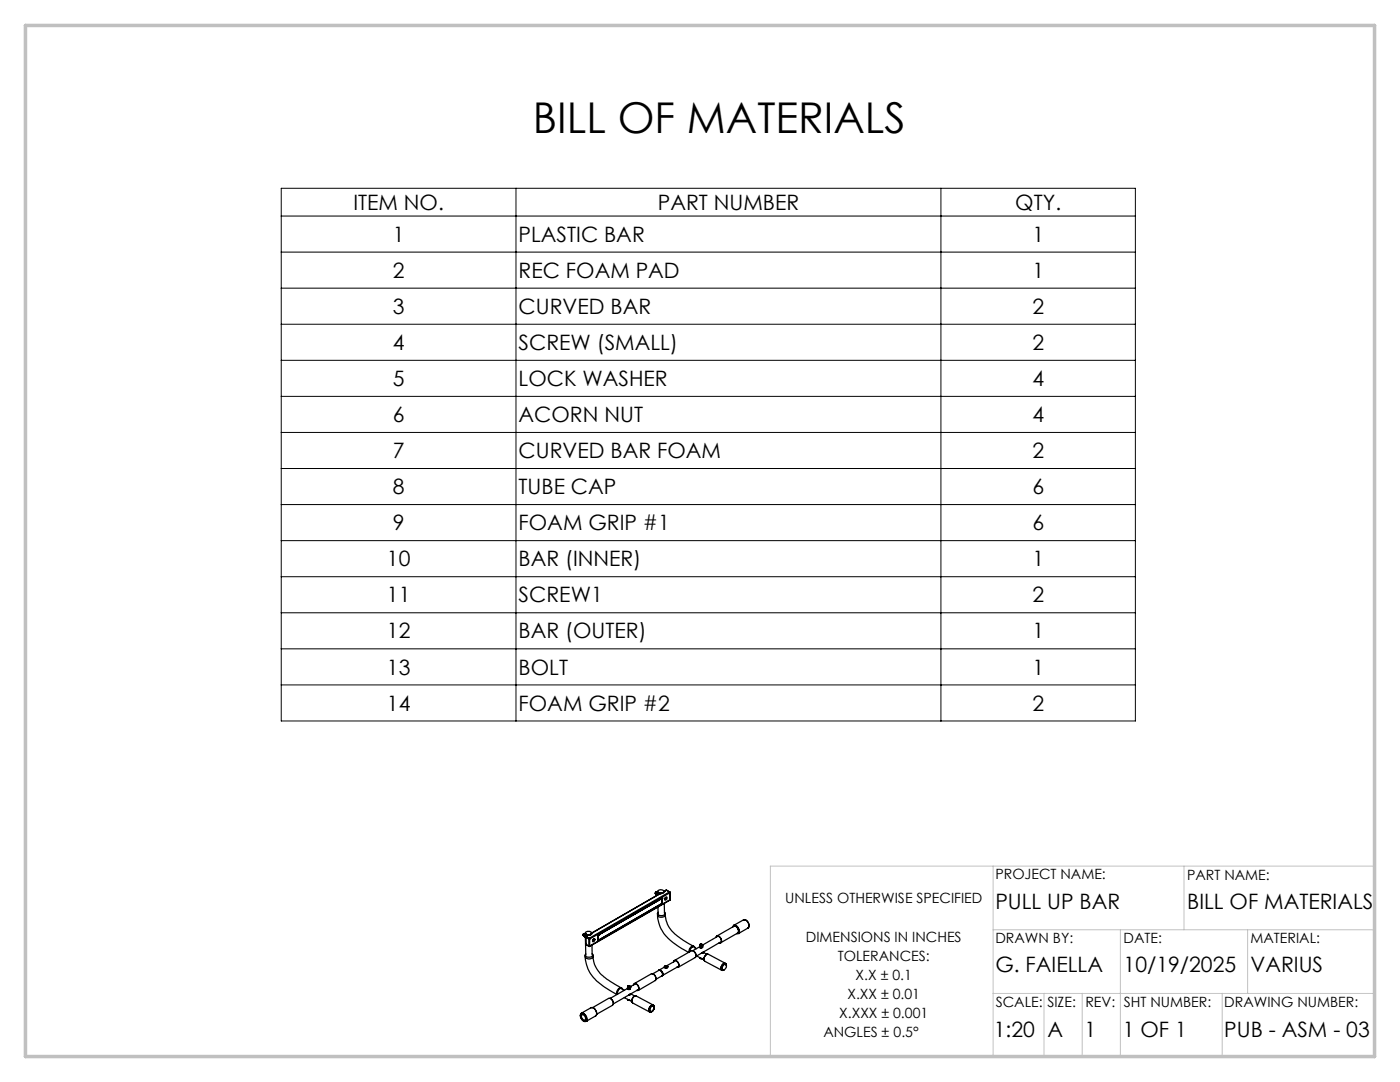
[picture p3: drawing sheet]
<svg xmlns="http://www.w3.org/2000/svg" width="279mm" height="216mm" viewBox="0 0 279 216" stroke-linecap="round" stroke-linejoin="round" font-family="sans-serif">
<g fill="none" stroke="#000" stroke-width=".25">
<path d="M130.8 178.3l.1 .1M130.9 178.4l.2 .2M130.9 178.4h.1M131 178.3l-.1 .1M131 178.3l.1 .1M131 178h.1M131 178l-.2 .1v.2M131 178.2v.1M131 178.2l-.1 .2M131 178.2h.1M131.1 178.4v.2M131.1 178.6h.1"/>
<path d="M131.1 178l-.1 .2M131.1 178h.1M131.1 178l.1 .1M131.2 178.2l-.1 .2M131.2 178.4v.2v-.3v.3M131.2 177.9l.2 .3 .4 .1M131.3 177.7a.72 .72 0 0 1 1.2 .2 .67 .67 0 0 1-.7 .3 .67 .67 0 0 1-.5-.4zM131.7 178.3h.1M131.8 178.3h.1M131.8 178.3l-13.7 7.9M132 178.3h-.2M132.1 179.2v.1"/>
<path d="M132.1 179.2h.1M132.1 179.2l-12.7 7.4M132.1 179.2v1.1M132.5 177.9a.72 .72 0 0 1-1.3 0v.7M132.5 177.8v.1M132.5 177.9h.1M132.6 177.9l-.2 .3-.6 .1M132.6 177.9h-.1M132.8 179.2v.2zM132.8 179.1h.1a.19 .19 0 0 1 .2 0 .19 .19 0 0 1 0 .3 .26 .26 0 0 1-.2 .2 .26 .26 0 0 1-.3-.2 .26 .26 0 0 1 .2-.3zM132.9 177.6h.1M132.9 179l-.2 .5"/>
<path d="M132.9 177.6l-.4 .3M133 177.6h.1M133 177.6l-.4 .3M133 177.6l.6 .4M133 177.6l.7 .4M133.6 178l.1 .2M133.6 178h.1M133.6 178l-16 9.2M133.7 178v.1M133.7 179.6h.1M133.7 179.6l-16 9.2M133.7 178.2l-16 9.2"/>
<path d="M133.7 178.2v1.4M133.7 179.5v.1M133.7 178.1v.1M133.7 178.1v1.4M116.4 186.6l.1 .1M116.4 186.6h.1M116.5 186.7l.2 .2M116.6 186.6l-.1 .1M116.6 186.6l.1 .1M116.6 186.3h.1M116.6 186.3l-.2 .3M116.6 186.5v.1"/>
<path d="M116.6 186.5l-.1 .2M116.6 186.4l-.1 .3M116.6 186.3l-.2 .1v.2M116.6 186.4v.1M116.7 186.7v.2M116.7 186.9h.1M116.7 186.8l.1-.2-.1 .3 .1 .1v-.2M116.7 186.4h-.1M116.7 186.4h.1M116.8 186.3l-.1 .1M116.8 190.6v.3M116.8 190.9a7.8 7.8 0 0 0 4.3 6.4l2 1.1a.98 .98 0 0 1 .9-1.3"/>
<path d="M116.8 186.5l-.1 .2M116.8 186.3l-.2 .1M116.8 186.3l.1 4.3M116.8 186.3v.1M116.8 186.2a.7 .7 0 0 0 .7 .4 .7 .7 0 0 0 .6-.4 .73 .73 0 0 1-1.3 0M116.9 188.4v.1M116.9 187h.1M116.9 188.4h.1M116.9 187v1.4M116.9 186a.68 .68 0 0 1 1.1 .3 .68 .68 0 0 1-1.2-.2zM116.9 187l.6 .4M116.9 188.4l.6 .4"/>
<path d="M116.9 186.8v.2M116.9 186.8l.1 .1M116.9 188.5l.6 .3M117 186.9l-.1 .1M117 186.9l.6 .3M117.3 186.6h.1M117.3 186.6l-.4 .2M117.4 186.6h-.1M117.4 186.6h.1M117.4 186.6l-.4 .3M117.5 187.4h.2M117.5 188.8h.2"/>
<path d="M117.5 188.8h.1M117.5 187.4v1.4M117.6 187.2l-.1 .2M117.6 187.2l.1 .2M117.7 188.8h.1M117.7 187.4v1.4M117.9 186.4l-.5 .2M118.1 186.2h.1M118.1 188.6l.1 2M118.2 190.3l.1 .1a.71 .71 0 0 1-1.1 .6l-.4-.3 .1-.3M118.2 186.2l-.3 .3-.5 .1M118.2 186.2h-.1"/>
<path d="M118.3 190.5l.1 .4M118.4 190.9a5.9 5.9 0 0 0 3.2 4.8l2.4 1.4M118.4 190.9a.9 .9 0 0 1-1.6 0M118.5 187.4a.25 .25 0 0 1 .3 .2 .25 .25 0 0 1-.3 .3 .21 .21 0 0 1-.3-.1 .21 .21 0 0 1 .2-.3zM118.5 187.3l.1 .1M118.6 187.4l-.3 .4M119.4 187.6h.1M119.4 186.6v1M119.4 186.6h.1M121.7 199.2l.6 .6 .1 .6M121.7 199.2a.94 .94 0 0 1 .5 1.4l-3.1 1.8M121.7 199.2h-.2l-3.2 1.8"/>
<path d="M124 197.1l.1 .1M124.1 197.3l.5 .3M124.3 197.5a.52 .52 0 0 0-.6-.3 .52 .52 0 0 0-.4 .6v.6M124.6 199.1l1.5 .7M125.2 197h.1M125.2 197.2l.1 .1M125.2 197.2a.29 .29 0 0 0 .3 .2 .29 .29 0 0 0 .3-.1M125.2 197v.2M125.3 197l.1 .1M125.3 197h.1M125.3 197v.1M125.3 197.3l.3 .1"/>
<path d="M125.3 197.1h.1M125.3 196.9l-.1 .1M125.3 197.1v.2M125.3 196.7h.4M125.3 196.7h.1M125.3 199.5h.1M125.3 199.5l.1 .1M125.4 199.5l.2 .1M125.4 199.6h.2M125.4 196.8h.2M125.4 199.5v.1M125.4 197.1h.1"/>
<path d="M125.4 197.1l.2 .1M125.5 196.7h.1M125.6 198.5h.1M125.6 199.6h.1M125.6 197.2v.2M125.7 196.7h.1M125.7 198.4h.2l-.3 .1zM125.7 198.4h.1M125.7 196.7v.4h-.3l-.1-.1M125.7 196.7l-.1 .2-.3-.1v.2M125.7 197.1h.1M125.7 197.1h-.3"/>
<path d="M125.7 197.1l-.1 .1M125.8 197h.1M125.8 197l-.1 .1M125.8 197v.1M125.8 198.4h-.1M125.8 197.1h-.1M125.8 197.2l-.2 .2M125.8 197.1v.2a.29 .29 0 0 1-.3 .2 .29 .29 0 0 1-.3-.3l-3.4 2M125.9 198.3l.8 .5M126.1 199.7v.2M126.1 199.7l.2 .4 3.3 1.8M126.5 196.4a.63 .63 0 0 1 .7 0 .63 .63 0 0 1 .3 .6v.4l-.4 .2"/>
<path d="M126.5 196.5a.54 .54 0 0 1 .6-.1 .54 .54 0 0 1 .3 .6l.1 .4-.4 .2M126.5 196.5h-.1M126.6 196.4l-.8 .6M126.8 198.7l-.5 .3-.2 .7M126.8 198.7l3.6 1.9M126.8 198.7l-.6 .5-.1 .5M127.1 197.6h.1M127.3 197.5l-4.9 2.8M130.2 194.3a1.08 1.08 0 0 1 .7 1.2M130.2 194.3a.98 .98 0 0 1 .6 1.4l-3.4 1.9M130.2 194.3l-3.6 2M131.2 182.3v.3"/>
<path d="M131.2 182.6a7.9 7.9 0 0 0 4.4 6.4l1.8 1M131.3 181v1.3M131.4 193.6a.73 .73 0 0 1 .7 1.1M131.4 193.6l-1.1 .7M131.6 193.6h-.1M131.6 193.6a.73 .73 0 0 1 .6 1.1M131.6 193.6h-.2M131.6 193.6h.1M131.6 193.6l.6 .4v.6M132.1 194.7l-1.2 .7M132.1 180.3h.1M132.1 180.3l-12.7 7.3"/>
<path d="M132.2 194.7h.1M132.2 194.6l-.1 .1M132.2 194.6h.1M132.6 180.2v2M132.6 192.9a.3 .3 0 0 1 .4-.2 .3 .3 0 0 1 .2 .3l-.4 .1zM132.6 192.9h.1M132.6 192.9l.2 .3 .4-.2M132.6 182h.1a.62 .62 0 0 1-.3 .7 .62 .62 0 0 1-.7 0l-.2-.1a.35 .35 0 0 1-.3-.2 .35 .35 0 0 1 .1-.4M132.6 192.9l.2 .2 .4-.1M132.6 193l-1 .6M132.8 192.9h.1M132.8 182.6a5.9 5.9 0 0 0 3.3 4.8l2.3 1.4"/>
<path d="M132.8 192.8v.1M132.8 192.8h.1M132.8 182.6a.94 .94 0 0 1-1.6 0M132.8 182.2v.4M132.8 192.8h.2M132.8 192.8l.2 .1M132.9 192.9h.1M133 192.7l-.2 .1M133 192.7v.1M133 192.8h.1M133 192.7v.2M133.1 192.8h.1"/>
<path d="M133.1 192.8l-.1 .1M133.1 192.8l-.2 .1M133.2 192.9v.1M134.7 191.8l-1.7 .9M135.1 193a.52 .52 0 0 0 .4-.4 .52 .52 0 0 0-.2-.6l-.5-.3-.4 .1a.6 .6 0 0 1 .7-.1 .6 .6 0 0 1 .4 .6v.6l-.4 .1M135.3 192.9l-3.1 1.8M138.2 189.7a.98 .98 0 0 1 .5 1.4l-3.3 1.9M138.2 189.7l-3.6 2M138.4 188.8a.99 .99 0 0 0-.9 1.2M138.4 188.8l.2 .1M138.5 189.1l.5 .2M138.7 189.2v-.1a.55 .55 0 0 0-.6-.2 .55 .55 0 0 0-.3 .5l-.1 .5"/>
<path d="M139 190.7l1.5 .8M139.6 188.8l.2 .3M139.6 188.8h.1M139.6 188.9l-1.3 .8M139.7 189.1h.1M139.7 188.7v.1M139.7 188.7h.1M139.7 188.7l-.1 .1M139.7 189h.1M139.7 188.7l.1 .1 .3-.1M139.7 188.6v.1M139.7 188.5v.2"/>
<path d="M139.7 191.2h.1M139.7 191.2l.1 .1M139.7 188.5l.2 .1 .2-.1M139.7 188.8h.3M139.7 188.8h.1M139.7 188.8l.1 .1M139.7 188.4v.1M139.7 188.4h.1M139.8 188.4l.3 .1M139.8 191.2l.1 .1M139.8 191.3h.1M139.8 191.2v.1"/>
<path d="M139.8 188.9v.2M139.9 188.5h.1M139.9 191.3h.1M140 188.8h.1M140 188.8l-.2 .1M140 190.2h.1M140 191.3h.1M140.1 190.2h.1M140.1 188.5v.2M140.1 190.1v.1M140.1 189l-.3 .1M140.1 188.6l.1 .1"/>
<path d="M140.1 188.8v.2M140.2 188.7h.1M140.2 188.7l-.2 .1M140.2 188.7l-.1 .1M140.2 190.1h.1M140.2 188.9l-.1 .1M140.2 188.9a.28 .28 0 0 1-.2 .2 .28 .28 0 0 1-.3-.1M140.2 188.7v.2M140.2 190v.1M140.2 188.9a.3 .3 0 0 1-.2 .3 .3 .3 0 0 1-.3-.2M140.2 190l.1 .1M140.3 190.1l-.2 .1"/>
<path d="M140.3 190.1h.1M140.3 190l.8 .4M140.5 191.3v.3M140.5 191.6l.2 .2 3.3 1.8M141.1 190.4l-.4 .4-.2 .5M141.1 190.4l3.7 1.8M141.1 190.4l-.4 .3-.2 .6M142.9 187l.1-.1a.73 .73 0 0 1 1 .8l-.2 .4h-.3a.48 .48 0 0 0 .5-.3 .48 .48 0 0 0-.1-.5l-.3-.4-.3-.2-.2 .1-.2 .2M143.1 186.9l-3 1.7M143.8 188l-4.9 2.9a1.1 1.1 0 0 0-.7-1.2M144.1 193.2l.2 .3M144.1 193.5h.1"/>
<path d="M144.3 192.7a.39 .39 0 0 1 .6-.3 .39 .39 0 0 1 0 .7 .41 .41 0 0 1-.6 .5 .41 .41 0 0 1-.1-.7zM144.5 193.5l-.2 .1M144.7 192.4h.1M144.8 192.4l-.5 .3-.2 .5M144.9 192.5a.64 .64 0 0 0-.8 .3 .64 .64 0 0 0 .1 .7h.1M145 192.7a.43 .43 0 0 0-.4-.5 .43 .43 0 0 0-.5 .3l-.1 .1a.54 .54 0 0 0-.2 .6 .54 .54 0 0 0 .5 .4M145 192.7v-.1a.43 .43 0 0 0-.5-.4 .43 .43 0 0 0-.4 .4 .49 .49 0 0 0-.2 .6 .49 .49 0 0 0 .6 .3M146.5 184.6l-.2 .3v-.1a.9 .9 0 0 1 1.2 1.1l-.1 .3-.3 .1M146.5 184.6a1.09 1.09 0 0 1 .9 1.7M146.7 184.8a1.08 1.08 0 0 1 .7 1.2M146.7 184.8a.98 .98 0 0 1 .5 1.4l-3.3 1.9M146.7 184.8l-3.6 2"/>
<path d="M147 186.3h.4M147.4 186.3h.1M148.4 183.6a1.02 1.02 0 0 1 .9 .5 1.02 1.02 0 0 1 0 1.1M148.4 183.6h.1M148.4 183.6a1.07 1.07 0 0 1 .9 1.6M148.4 183.6l-1.9 1M149.3 185.2l-1.9 1.1M116 202.3a.96 .96 0 0 1 .9 .4 .96 .96 0 0 1 0 1.1 1.03 1.03 0 0 1-.9-1.5zM116 202.2a1.03 1.03 0 0 0 0 1.1 1.03 1.03 0 0 0 1 .5M116 202.2h.1M116 202.2a1.1 1.1 0 0 1 1 1.6M116.2 202.5a.69 .69 0 0 1 .5 1.1 .71 .71 0 0 1-.5-1.1z"/>
<path d="M117 203.8h.1M117.9 201.1a1.06 1.06 0 0 1 1 1.6M117.9 201.1l-1.9 1.1M118 201.1a1.04 1.04 0 0 1 .9 1.6M118.9 202.7l-1.9 1.1M129.6 201.5l.2 .3M129.8 201.8h.1M129.9 200.7a.44 .44 0 0 1 .7 0 .44 .44 0 0 1-.1 .7l-.1 .2a.45 .45 0 0 1-.7 .3 .45 .45 0 0 1-.1-.7zM129.9 200.9l.3-.2a.58 .58 0 0 1 .4 .6 .58 .58 0 0 1-.5 .5h-.3l-.2-.3zM130.4 200.7h.1M130.4 200.7l-.5 .2-.3 .6M130.4 200.8a.63 .63 0 0 0-.7 .3 .63 .63 0 0 0 .2 .8"/>
<path d="M130.5 200.8v-.1a.56 .56 0 0 0-.9 .3l-.1 .2a.47 .47 0 0 0 .1 .7 .47 .47 0 0 0 .7-.3l.3-.4v-.4"/>
<circle cx="118.4" cy="187.6" r=".08"/>
</g>
<g fill="none" stroke="#000" stroke-width=".2">
<path d="M56.1 37.6h170.5v106.3h-170.5zM103 37.6v106.3M187.8 37.6v106.3M56.1 43.1h170.5M56.1 50.3h170.5M56.1 57.5h170.5M56.1 64.7h170.5M56.1 71.9h170.5M56.1 79.1h170.5M56.1 86.3h170.5M56.1 93.5h170.5M56.1 100.7h170.5"/>
<path d="M56.1 107.9h170.5M56.1 115.1h170.5M56.1 122.3h170.5M56.1 129.5h170.5M56.1 136.7h170.5"/>
</g>
<path d="M198.2 172.8v38.1M236.3 172.8v12.7M274.4 172.8h-120.7v38.1M198.2 185.5h76.2M198.2 198.2h76.2M208.4 198.2v12.7M216 198.2v12.7M223.6 185.5v25.4M243.9 198.2v12.7M249 185.5v12.7" fill="none" stroke="#c0c0c0" stroke-width=".2"/>
<path d="M5.1 5.1h269.2v205.7h-269.2z" fill="none" stroke="#c0c0c0" stroke-width=".7"/>
<text font-size="8.5" x="106.3" y="26.6">BILL OF MATERIALS</text>
<g font-size="4.2">
<text x="70.5" y="41.9">ITEM NO.</text>
<text x="131.3" y="41.9">PART NUMBER</text>
<text x="202.6" y="41.9">QTY.</text>
<text x="78.4" y="48.2">1</text>
<text x="103.5" y="48.2">PLASTIC BAR</text>
<text x="206" y="48.2">1</text>
<text x="78.4" y="55.4">2</text>
<text x="103.5" y="55.4">REC FOAM PAD</text>
<text x="206" y="55.4">1</text>
<text x="78.4" y="62.6">3</text>
<text x="103.5" y="62.6">CURVED BAR</text>
<text x="206" y="62.6">2</text>
<text x="78.4" y="69.8">4</text>
<text x="103.5" y="69.8">SCREW (SMALL)</text>
<text x="206" y="69.8">2</text>
<text x="78.4" y="77">5</text>
<text x="103.5" y="77">LOCK WASHER</text>
<text x="206" y="77">4</text>
<text x="78.4" y="84.2">6</text>
<text x="103.5" y="84.2">ACORN NUT</text>
<text x="206" y="84.2">4</text>
<text x="78.4" y="91.4">7</text>
<text x="103.5" y="91.4">CURVED BAR FOAM</text>
<text x="206" y="91.4">2</text>
<text x="78.4" y="98.6">8</text>
<text x="103.5" y="98.6">TUBE CAP</text>
<text x="206" y="98.6">6</text>
<text x="78.4" y="105.8">9</text>
<text x="103.5" y="105.8">FOAM GRIP #1</text>
<text x="206" y="105.8">6</text>
<text x="77.2" y="113">10</text>
<text x="103.5" y="113">BAR (INNER)</text>
<text x="206" y="113">1</text>
<text x="77.2" y="120.2">11</text>
<text x="103.5" y="120.2">SCREW1</text>
<text x="206" y="120.2">2</text>
<text x="77.2" y="127.4">12</text>
<text x="103.5" y="127.4">BAR (OUTER)</text>
<text x="206" y="127.4">1</text>
<text x="77.2" y="134.6">13</text>
<text x="103.5" y="134.6">BOLT</text>
<text x="206" y="134.6">1</text>
<text x="77.2" y="141.8">14</text>
<text x="103.5" y="141.8">FOAM GRIP #2</text>
<text x="206" y="141.8">2</text>
<text x="198.7" y="181.5">PULL UP BAR</text>
<text x="236.9" y="181.5">BILL OF MATERIALS</text>
<text x="198.7" y="194">G. FAIELLA</text>
<text x="224.2" y="194">10/19/2025</text>
<text x="249.6" y="194">VARIUS</text>
<text x="198.3" y="207">1:20</text>
<text x="209.1" y="207">A</text>
<text x="216.4" y="207">1</text>
<text x="224.1" y="207">1 OF 1</text>
<text x="244.3" y="207">PUB - ASM - 03</text>
</g>
<g font-size="2.8">
<text x="198.7" y="175.4">PROJECT NAME:</text>
<text x="236.9" y="175.6">PART NAME:</text>
<text x="156.7" y="180.2">UNLESS OTHERWISE SPECIFIED</text>
<text x="160.8" y="187.9">DIMENSIONS IN INCHES</text>
<text x="167.2" y="191.7">TOLERANCES:</text>
<text x="198.7" y="188.2">DRAWN BY:</text>
<text x="224.2" y="188.2">DATE:</text>
<text x="249.6" y="188.2">MATERIAL:</text>
<text x="170.8" y="195.5">X.X ± 0.1</text>
<text x="167.5" y="203.2">X.XXX ± 0.001</text>
<text x="169.1" y="199.3">X.XX ± 0.01</text>
<text x="198.7" y="200.9">SCALE:</text>
<text x="209" y="200.9">SIZE:</text>
<text x="216.6" y="200.9">REV:</text>
<text x="224.3" y="200.9">SHT NUMBER:</text>
<text x="244.3" y="200.9">DRAWING NUMBER:</text>
<text x="164.3" y="207">ANGLES ± 0.5°</text>
</g>
</svg>
